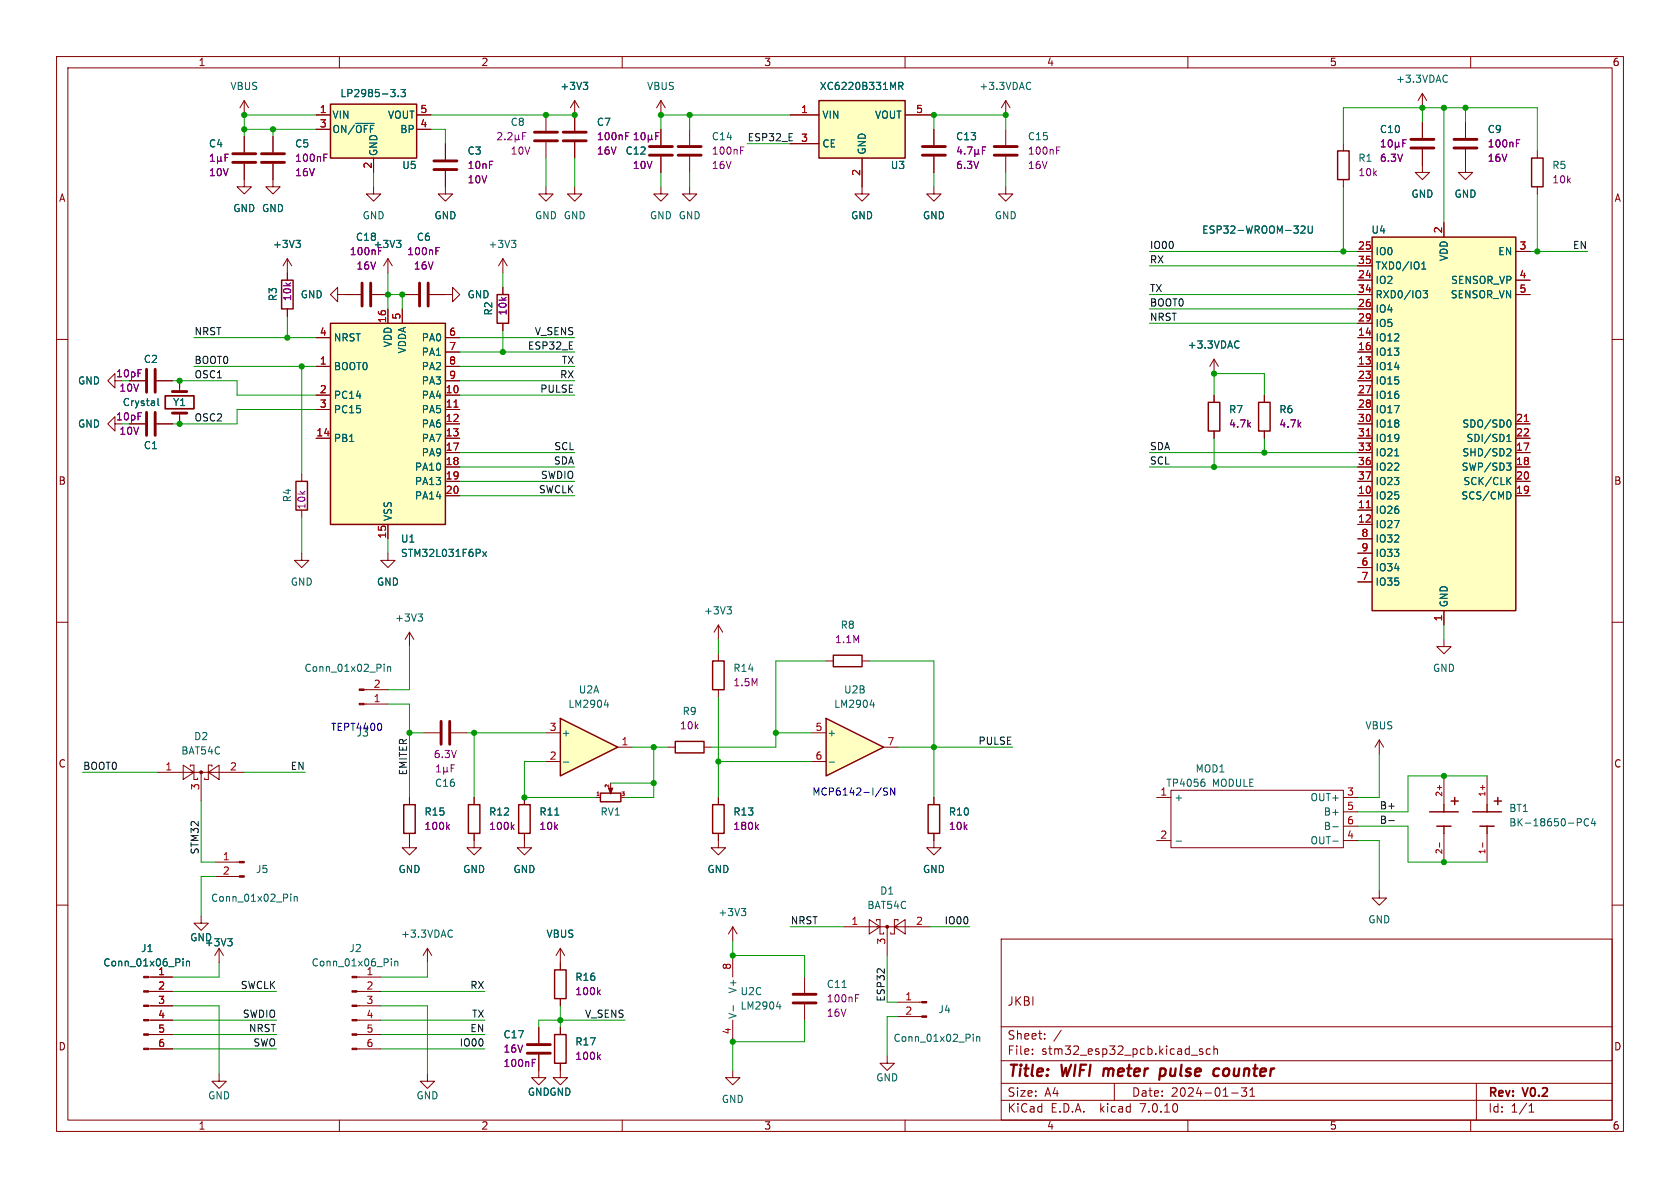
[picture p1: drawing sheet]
<svg xmlns="http://www.w3.org/2000/svg" width="297mm" height="210mm" viewBox="0 0 297 210" stroke-linecap="round" stroke-linejoin="round" font-family="sans-serif">
<g fill="none" stroke="#840000" stroke-width=".18">
<path d="M10 10h277v190h-277zM12 12h273v186h-273zM60 10v2M101.6 17.8v5.3M101.6 17.8l-.8 1.3M101.6 17.8l.8 1.3M110 10v2M116.8 17.8v2.5M116.8 17.8l-.7 1.3M116.8 17.8l.8 1.3M160 10v2M210 10v2"/>
<path d="M251.5 16.5v2.6M251.5 16.5l-.8 1.3M251.5 16.5l.7 1.3M260 10v2M43.2 24.1v2.8M43.2 29v2.8M78.7 30.2v4.1h-1.2l1.2 1.3 1.3-1.3h-1.3M78.7 25.4v2.8M96.5 33v1.3h-1.3l1.3 1.3 1.3-1.3h-1.3M96.5 20.3v2.8M96.5 25.1v2.8M101.6 33v1.3h-1.3l1.3 1.3 1.3-1.3h-1.3"/>
<path d="M101.6 25.1v2.8M116.8 33v1.3h1.3l-1.3 1.3-1.2-1.3h1.2M116.8 22.9v2.8M116.8 27.7v2.8M121.9 33v1.3h1.3l-1.3 1.3-1.3-1.3h1.3M121.9 22.9v2.8M121.9 27.7v2.8M237.5 25.4v1.3M237.5 31.8v1.2M251.5 26.4v4.1h-1.3l1.3 1.3 1.2-1.3h-1.2M251.5 21.6v2.8M255.3 39.4v2.5"/>
<path d="M259.1 26.4v4.1h-1.3l1.3 1.3 1.2-1.3h-1.2M259.1 21.6v2.8M271.8 26.7v1.2M271.8 33v1.3M10 60h2M55.9 59.7h2.5M68.6 54.6v2.6M71.1 54.6v2.6M71.1 52.1h2.8M75.9 52.1h4.1v-1.3l1.3 1.3-1.3 1.2v-1.2M78.7 59.7h2.6M88.9 45.7l-.8 1.3"/>
<path d="M88.9 45.7v2.6M88.9 50.8v1.3M88.9 57.2v1.2M88.9 45.7l.8 1.3M240 59.7h2.6M240 52.1h2.6M240 49.5h2.6M240 44.5h2.6M240 54.6h2.6M240 57.2h2.6M240 47h2.6M268 52.1h2.5"/>
<path d="M268 49.5h2.5M268 44.5h2.5M285 60h2M31.7 67.3v1.9M31.7 73v1.9M55.9 64.8h2.5M55.9 69.9h2.5M55.9 72.4h2.5M55.9 77.5h2.5M78.7 64.8h2.6M78.7 69.9h2.6M78.7 72.4h2.6"/>
<path d="M78.7 74.9h2.6M78.7 77.5h2.6M78.7 62.2h2.6M78.7 67.3h2.6M214.6 69.9v1.2M214.6 76.2v1.3M223.5 69.9v1.2M223.5 76.2v1.3M240 64.8h2.6M240 69.9h2.6M240 72.4h2.6M240 74.9h2.6"/>
<path d="M240 77.5h2.6M240 62.2h2.6M240 67.3h2.6M268 74.9h2.5M268 77.5h2.5M68.6 97.8v1.3h1.2l-1.2 1.2-1.3-1.2h1.3M68.6 92.7v2.6M78.7 80h2.6M78.7 82.6h2.6M78.7 85.1h2.6M78.7 87.6h2.6M240 80h2.6"/>
<path d="M240 82.6h2.6M240 85.1h2.6M240 87.6h2.6M240 90.2h2.6M240 92.7h2.6M240 95.3h2.6M240 97.8h2.6M268 80h2.5M268 82.6h2.5M268 85.1h2.5M268 87.6h2.5M10 110h2"/>
<path d="M72.4 111.8v2.5M72.4 111.8l-.8 1.2M72.4 111.8l.8 1.2M127 110.5v2.5M127 115.6v1.2M127 110.5l-.8 1.3M127 110.5l.8 1.3M240 100.3h2.6M240 102.9h2.6M255.3 113v1.3h-1.3l1.3 1.3 1.2-1.3h-1.2M255.3 108v2.5M285 110h2"/>
<path d="M74.9 129.5h2.8M79.8 129.5h2.7M118.1 132.1h1.3M124.5 132.1h1.2M127 121.9v1.3M243.8 130.8l-.7 1.3M243.8 130.8v2.6M243.8 130.8l.8 1.3M10 160h2M72.4 147.3v2.6h1.3l-1.3 1.2-1.3-1.2h1.3M72.4 141v1.2M83.8 147.3v2.6h1.3l-1.3 1.2-1.3-1.2h1.3"/>
<path d="M83.8 141v1.2M92.7 147.3v2.6h1.3l-1.3 1.2-1.3-1.2h1.3M92.7 141v1.2M127 148.6v1.3h1.3l-1.3 1.2-1.3-1.2h1.3M165.1 147.3v2.6h1.3l-1.3 1.2-1.3-1.2h1.3M165.1 141v1.2M243.8 157.5v1.3h1.3l-1.3 1.2-1.2-1.2h1.2M285 160h2M63.1 177.8h4.2M63.1 175.3h4.2M63.1 172.7h4.2M99.1 167.6l-.8 1.3"/>
<path d="M99.1 167.6v2.6M99.1 167.6l.7 1.3M142.2 172.7v2.8M142.2 177.5v2.8M149.2 163.8h15.3M153.7 162.6l1.9 1.2-1.9 1.3zM154.9 162.8v-.2h.7v2.5h.6v-.3M156.8 163.8v5.1M158.1 163.8l1.9-1.2v2.5zM158.7 179.7h4.3M158.7 177.2h4.3M158.7 162.8v-.2h-.6v2.5h-.6v-.3"/>
<path d="M177 166h108v32h-108zM60 198v2M63.1 185.4h4.2M63.1 182.9h4.2M63.1 180.3h4.2M110 198v2M156.8 186.7v1.3h-1.2l1.2 1.2 1.3-1.2h-1.3M160 198v2M177 194.5h108M177 191.5h108M177 187.5h108M177 181.5h108"/>
<path d="M182.5 186.3v.1M182.5 185.5v.1M184.7 183.6v.1M184.7 182.8v.1M187.6 182.1l-1.3 2M197 191.5v3M210 198v2M210.6 186.5h1.1M212.6 185.5l-.4-.1-.2 .2 .1 .2 .5 .2v.3h-.6M214 185.5l-.5-.1-.3 .3v.4l.2 .2h.6M214.6 185.5l.2-.1 .4 .1v.9M214.6 184.9v1.5"/>
<path d="M217.7 193.2h1.2M219.5 192.3h.9l-.5 .6 .4 .1v.7l-.2 .1h-.4l-.2-.1M221 193.8h.8M221 192.7l.4-.4v1.5M260 198v2M261 191.5v6.5M270.3 196.6h.9M270.3 195.5l.4-.4v1.5"/>
</g>
<path d="M195.2 188.9l-.2 1.3M205 190.1l.2 .1 .6-.1M205.2 189l.2-.1 .5 .1M205.2 188.9l-.3 2M215 188.9l.6 .1M215.4 190.1l-.6 .1M216.3 189.3v.7" fill="none" stroke="#840000" stroke-width=".4"/>
<g fill="none" stroke="#840000" stroke-width=".51">
<path d="M41.1 28.7h4.1M41.1 27.2h4.1M76.7 30h4.1M76.7 28.4h4.1M94.5 24.9h4.1M94.5 23.4h4.1M99.6 24.9h4M99.6 23.4h4M114.8 27.4h4.1M114.8 25.9h4.1M119.9 27.4h4.1M119.9 25.9h4.1"/>
<path d="M249.4 26.2h4.1M249.4 24.6h4.1M257 26.2h4.1M257 24.6h4.1M74.2 50v4.1M75.7 50v4.1M30.5 73h2.5M30.5 69.2h2.5M78 127.5v4.1M79.5 127.5v4.1M140.2 177.3h4.1M140.2 175.8h4.1"/>
</g>
<g fill="none" stroke="#840084" stroke-width=".18">
<path d="M37.2 28.5h.7M37.2 27.6l.3-.4v1.3M38.5 28.3l.1 .2h.3l.2-.2M38.5 27.7v1.2M39.1 28.3l.1 .2M39.1 27.7v.6M39.8 27.9h.4M40.4 27.2h-.6v1.3M88 23.6l.5-.2 .2 .4-.8 .9h.8M89.3 24.6v.1M89.8 23.6l.5-.2 .2 .4-.8 .9h.8M91.1 24.5l.1 .2h.3l.2-.2"/>
<path d="M91.1 23.9v1.2M91.7 24.5l.2 .2M91.7 23.9v.6M92.4 24h.4M93 23.4h-.6v1.3M110.6 23.4h.6M110.6 24h.4M112.1 24.7h.7M112.1 23.8l.4-.4v1.3M113.4 23.6l.2-.2a.68 .68 0 0 1 .5 .7 .68 .68 0 0 1-.5 .6l-.2-.1-.1-.4zM114.6 24.5l.2 .2h.2l.2-.2M114.6 23.9v1.2"/>
<path d="M115.2 24.5l.2 .2M115.2 23.9v.6M115.9 24h.4M116.5 23.4h-.6v1.3M130.9 26h.6M130.9 26.6h.4M244.2 26h.7M244.2 25.1l.4-.4v1.3M245.5 24.8l.2-.1a.68 .68 0 0 1 .4 .6 .68 .68 0 0 1-.4 .7l-.2-.1-.1-.4zM246.7 25.8l.2 .2h.2l.2-.2M246.7 25.1v1.3M247.3 25.8l.2 .2"/>
<path d="M247.3 25.1v.7M248 25.3h.4M248.6 24.7h-.6v1.3M268.1 25.3h.4M268.1 24.7h.6M77.1 44.4h.4M77.1 43.8h.6M77.2 136.5h.7M77.2 135.6l.3-.4v1.3M78.4 136.3l.2 .2h.3l.1-.2M78.4 135.6v1.3M79 136.3l.2 .2"/>
<path d="M79 135.6v.7M79.8 135.8h.4M80.4 135.2h-.6v1.3M79.1 146.1l.4 .5M79.5 145.8l-.5 .5M90.5 146.1l.4 .5M90.9 145.8l-.5 .5M151.2 176.4h.5M151.2 175.8h.6"/>
</g>
<g fill="#ffffc2" stroke="#ffffc2" stroke-width=".18">
<path d="M58.4 57.2h20.3v35.5h-20.3z"/>
<path d="M242.6 41.9h25.4v66.1h-25.4z"/>
</g>
<g fill="none" stroke="#840000" stroke-width=".25">
<path d="M236.5 26.7h2v5.1h-2zM270.8 27.9h2v5.1h-2zM58.4 57.2h20.3v35.5h-20.3zM87.9 52.1h2v5.1h-2zM242.6 41.9h25.4v66.1h-25.4zM213.6 71.1h2v5.1h-2zM222.5 71.1h2v5.1h-2zM126 116.8h2v5.1h-2zM119.4 131.1h5.1v2h-5.1zM71.4 142.2h2v5.1h-2zM82.8 142.2h2v5.1h-2zM91.7 142.2h2v5.1h-2z"/>
<path d="M164.1 142.2h2v5.1h-2z"/>
</g>
<path d="M80.3 72h.7M241.5 77.1h.8M269.5 74.5h.7M241.5 89.8h.8" fill="none" stroke="#a90000" stroke-width=".18"/>
<g fill="none" stroke="#006464" stroke-width=".18">
<path d="M103.1 14.5h.8l-.4 .5M103.7 15l.2 .3v.3l-.2 .2M255.6 13.3l.3 .1M255.9 14.4l-.3 .1M231.3 39.9v1.1l.2 .2h.4l.1-.2v-1.1M90.4 42.5h.8l-.4 .5M91 43l.2 .2v.3l-.2 .3M230 40.1l.5-.2 .2 .4-.8 .9h.8M251.3 47.6h.8M251.3 46.7l.4-.4v1.3M251.6 51.4h.8l-.5 .5 .4 .1v.5l-.2 .1h-.5M27.9 70.4v1.1l.2 .2"/>
<path d="M266.4 78h.7M266.4 77.1l.4-.3v1.2M266.6 79.3l.4 .1 .1 .3-.8 .9h.8M266.7 74.2a.68 .68 0 0 1 .4 .7 .68 .68 0 0 1-.4 .6M85.3 97.5l.7 .9M86 97.5l-.7 .9M246.6 80.6h.7M266.3 81.9h.8l-.4 .4 .4 .2v.4l-.2 .2h-.4M266.6 84.9l.5 .8M266.9 87l.2 .5-.2 .6M267.1 84.4l-.7 .7M73.9 108.5h.8l-.4 .5"/>
<path d="M74.4 109l.3 .3v.3l-.3 .2M128.5 107.3h.8l-.4 .4M129.1 107.7l.2 .3v.3l-.2 .2M98.1 144.1h.7M69.2 169.5v.1M69.2 169.9v.9M69.8 169.9v.9M69.8 170l.2-.1 .3 .1v.8M148.9 174.6h.7M172.1 182.8v.1M172.1 183.2v.9M172.7 183.2v.9"/>
<path d="M172.7 183.4l.1-.2 .3 .1 .1 .8"/>
</g>
<g fill="#840000" stroke="#840000" stroke-width=".18">
<path d="M62.2 185.3h.9v.2h-.9z"/>
<path d="M62.2 182.8h.9v.2h-.9z"/>
<path d="M62.2 180.2h.9v.3h-.9z"/>
<path d="M62.2 177.7h.9v.2h-.9z"/>
<path d="M62.2 175.1h.9v.3h-.9z"/>
<path d="M62.2 172.6h.9v.2h-.9z"/>
<path d="M163 179.6h.8v.2h-.8z"/>
<path d="M163 177h.8v.3h-.8z"/>
<circle cx="156.8" cy="163.8" r=".25"/>
</g>
<path d="M29.2 70h5.1v2.3h-5.1z" fill="none" stroke="#840000" stroke-width=".3"/>
<path d="M146 127l10.2 5.1-10.2 5.1z" fill="#ffffc2"/>
<path d="M147.3 115.8h5.1v2.1h-5.1zM146 127l10.2 5.1-10.2 5.1zM126 142.2h2v5.1h-2z" fill="none" stroke="#840000" stroke-width=".25"/>
<path d="M146 116.8h1.3M152.4 116.8h1.3M143.5 129.5h2.5M143.5 134.6h2.5M156.2 132.1h2.5M127 141v1.2M127 147.3v1.3" fill="none" stroke="#840000" stroke-width=".18"/>
<path d="M146.6 134.7h.9M153.8 124.6h.8M154.4 124.2v.8" fill="none" stroke="#006464" stroke-width=".18"/>
<path d="M133.7 146.1l.4 .5M134.1 145.8l-.5 .5" fill="none" stroke="#840084" stroke-width=".18"/>
<path d="M99.1 127l10.1 5.1-10.1 5.1z" fill="#ffffc2"/>
<g fill="none" stroke="#840000" stroke-width=".25">
<path d="M58.4 18.4h15.3v9.5h-15.3zM144.8 17.8h15.2v10.1h-15.2zM49.8 49.5h2v5.1h-2zM52.3 85.1h2.1v5.1h-2.1zM99.1 127l10.1 5.1-10.1 5.1zM106.1 140.2h3.7v1.5h-3.7zM252.7 143.5h5.1M254 146.1h2.5M255.3 142.2v1.3M255.3 146.1v1.2M256.5 141.6h1.3M257.2 141v1.2"/>
<path d="M260.3 143.5h5.1M261.6 146.1h2.6M262.9 142.2v1.3M262.9 146.1v1.2M264.2 141.6h1.2M264.8 141v1.2M98 171.5h2.1v5h-2.1zM98 182.9h2.1v5.1h-2.1z"/>
</g>
<g fill="none" stroke="#840000" stroke-width=".18">
<path d="M43.2 17.8l-.8 1.3M43.2 17.8v2.5M43.2 17.8l.7 1.3M177.8 17.8l-.8 1.3M177.8 17.8v2.5M177.8 17.8l.8 1.3M43.2 29v4h-1.3l1.3 1.3 1.2-1.3h-1.2M43.2 24.1v2.8M48.3 29v4h-1.3l1.3 1.3 1.2-1.3h-1.2M48.3 24.1v2.8M55.9 20.3h2.5M55.9 22.9h2.5"/>
<path d="M66 33v1.3h-1.2l1.2 1.3 1.3-1.3h-1.3M66 27.9v2.6M73.7 20.3h2.5M73.7 22.9h2.5M78.7 25.4v2.8M78.7 30.2v2.8M101.6 20.3v2.8M101.6 25.1v2.8M116.8 22.9v2.8M116.8 27.7v2.8M139.7 20.3h5.1M139.7 25.4h5.1"/>
<path d="M152.4 27.9v6.4h1.3l-1.3 1.3-1.3-1.3h1.3M160 20.3h5.1M165.1 33v1.3h1.3l-1.3 1.3-1.3-1.3h1.3M165.1 22.9v2.8M165.1 27.7v2.8M177.8 33v1.3h1.3l-1.3 1.3-1.3-1.3h1.3M177.8 22.9v2.8M177.8 27.7v2.8M251.5 21.6v2.8M251.5 26.4v2.8M255.3 39.4v2.5M259.1 21.6v2.8"/>
<path d="M259.1 26.4v2.8M50.8 45.7v3.8M50.8 54.6v1.3M50.8 45.7l-.8 1.3M50.8 45.7l.8 1.3M55.9 59.7h2.5M59.7 52.1v-1.3l-1.3 1.3 1.3 1.2v-1.2h4.1M65.8 52.1h2.8M68.6 45.7l-.8 1.3M68.6 45.7v2.6M68.6 54.6v2.6M68.6 45.7l.7 1.3"/>
<path d="M71.1 52.1h2.8M71.1 54.6v2.6M75.9 52.1h2.8M78.7 59.7h2.6M88.9 50.8v1.3M88.9 57.2v1.2M240 52.1h2.6M240 59.7h2.6M240 49.5h2.6M240 44.5h2.6M240 54.6h2.6M240 57.2h2.6"/>
<path d="M240 47h2.6M268 52.1h2.5M268 49.5h2.5M268 44.5h2.5M20.3 67.3v-1.3l-1.3 1.3 1.3 1.3v-1.3h1.3M20.3 74.9v-1.2l-1.3 1.2 1.3 1.3v-1.3h1.3M22.9 67.3h2.8M22.9 74.9h2.8M27.7 67.3h2.8M27.7 74.9h2.8M31.7 67.3v1.3M31.7 73.7v1.2"/>
<path d="M55.9 64.8h2.5M55.9 77.5h2.5M55.9 69.9h2.5M55.9 72.4h2.5M78.7 67.3h2.6M78.7 74.9h2.6M78.7 64.8h2.6M78.7 62.2h2.6M78.7 77.5h2.6M78.7 69.9h2.6M78.7 72.4h2.6M214.6 63.5l-.7 1.3"/>
<path d="M214.6 63.5v2.5M214.6 69.9v1.2M214.6 76.2v1.3M214.6 63.5l.8 1.3M223.5 69.9v1.2M223.5 76.2v1.3M240 67.3h2.6M240 74.9h2.6M240 64.8h2.6M240 62.2h2.6M240 77.5h2.6M240 69.9h2.6"/>
<path d="M240 72.4h2.6M268 74.9h2.5M268 77.5h2.5M53.3 97.8v1.3h1.3l-1.3 1.2-1.2-1.2h1.2M53.3 83.8v1.3M53.3 90.2v1.2M68.6 92.7v2.6M78.7 87.6h2.6M78.7 80h2.6M78.7 82.6h2.6M78.7 85.1h2.6M240 87.6h2.6"/>
<path d="M240 90.2h2.6M240 92.7h2.6M240 80h2.6M240 82.6h2.6M240 85.1h2.6M240 95.3h2.6M240 97.8h2.6M268 87.6h2.5M268 80h2.5M268 82.6h2.5M268 85.1h2.5M240 100.3h2.6"/>
<path d="M240 102.9h2.6M255.3 108v2.5M27.9 136.5h15.3M32.4 135.3l1.9 1.2-1.9 1.3zM33.7 135.5v-.2h.6v2.5h.6v-.3M35.6 136.5v5.1M36.8 136.5l1.9-1.2v2.5zM37.5 135.5v-.2h-.7v2.5h-.6v-.3M64.4 121.9h4.2M64.4 124.5h4.2M96.5 134.6h2.6M96.5 129.5h2.6"/>
<path d="M107.9 138.4v1M109.2 132.1h2.6M207 139.7h30.5v10.2h-30.5zM255.3 137.2v5M262.9 137.2v5M38.1 154.9h4.2M38.1 152.4h4.2M72.4 141v1.2M72.4 147.3v1.3M83.8 141v1.2M83.8 147.3v1.3M92.7 141v1.2"/>
<path d="M92.7 147.3v1.3M105.4 141h.6M127 141v1.2M127 147.3v1.3M165.1 141v1.2M165.1 147.3v1.3M204.5 141h2.5M204.5 148.6h2.5M237.5 141h2.5M237.5 148.6h2.5M237.5 143.5h2.5M237.5 146.1h2.5"/>
<path d="M255.3 147.3v5.1M262.9 147.3v5.1M26.3 177.8h4.2M26.3 175.3h4.2M26.3 172.7h4.2M35.6 161.9v1.3h-1.3l1.3 1.3 1.2-1.3h-1.2M38.7 167.6l.8 1.3M38.7 167.6v2.6M38.7 167.6l-.7 1.3M75.6 167.6l-.8 1.3M75.6 167.6v2.6M75.6 167.6l.7 1.3"/>
<path d="M99.1 170.2v1.3M99.1 176.5v1.3M129.5 163.8v2.6M129.5 168.9v3.8M129.5 163.8l-.7 1.3M129.5 163.8l.8 1.3M26.3 185.4h4.2M26.3 182.9h4.2M26.3 180.3h4.2M38.7 189.9v1.2h-1.2l1.2 1.3 1.3-1.3h-1.3M75.6 189.9v1.2h-1.3l1.3 1.3 1.2-1.3h-1.2M95.2 186.4v4.1h-1.2l1.2 1.3 1.3-1.3h-1.3"/>
<path d="M95.2 181.6v2.8M99.1 188v2.5h-1.3l1.3 1.3 1.2-1.3h-1.2M99.1 181.6v1.3M129.5 189.2v1.3h1.3l-1.3 1.3-1.2-1.3h1.2M129.5 180.3v3.9"/>
</g>
<g fill="none" stroke="#006464" stroke-width=".18">
<path d="M69.1 15.8h.7l-.4 .5M69.7 16.4l.1 .1-.1 .5M70.4 17v.1M70.9 15.8h.8l-.5 .5 .4 .1v.6l-.2 .1-.5-.1M103.1 14.5h.8l-.4 .5M103.7 15l.2 .3v.3l-.2 .2M158.9 15.2h.6l.1-.2v-.3l-.7-.2v1.3M159.2 15.2l.4 .6M182 14.5l.2 .2M182.2 15.7l-.2 .1M62.9 21.8h3.2M231.3 39.9v1.1l.2 .2h.4l.1-.2v-1.1"/>
<path d="M52.3 42.5h.8l-.4 .5M52.9 43l.2 .2v.3l-.2 .3M70.1 42.5h.8l-.4 .5M70.6 43l.3 .2v.3l-.3 .3M230 40.1l.5-.2 .2 .4-.8 .9h.8M251.3 47.6h.8M251.3 46.7l.4-.4v1.3M251.6 51.4h.8l-.5 .5 .4 .1v.5l-.2 .1h-.5M27.9 70.4v1.1l.2 .2M218.8 60.3l.2 .1M219 61.4l-.2 .1M266.4 78h.7"/>
<path d="M266.4 77.1l.4-.3v1.2M266.6 79.3l.4 .1 .1 .3-.8 .9h.8M266.7 74.2a.68 .68 0 0 1 .4 .7 .68 .68 0 0 1-.4 .6M85.3 97.5l.7 .9M86 97.5l-.7 .9M246.6 80.6h.7M266.3 81.9h.8l-.4 .4 .4 .2v.4l-.2 .2h-.4M266.6 84.9l.5 .8M266.9 87l.2 .5-.2 .6M267.1 84.4l-.7 .7M67.9 117.4v.1M67.9 117.8v.9"/>
<path d="M68.5 117.8v.9M68.5 118l.2-.2 .3 .1 .1 .8M99.6 134.7h1M106.8 124.6h.8M107.4 124.2v.8M212.7 137.7h.2M212.8 138.2l.2 .3v.3l-.2 .2M51.4 158.1v.1M51.4 158.5v.8M52 158.5v.8M52 158.6l.2-.1h.3l.1 .8M98.1 144.1h.7"/>
<path d="M207.9 148.7h1M235.6 148.7h1M235.6 146.1h1M278.8 144.7h.5l.3 .3-.1 .3-.7 .1M280.8 144.8a.6 .6 0 0 0-.8 .5 .6 .6 0 0 0 .6 .7l.2-.1M281.6 144.7l-.3 .9h.8M281.9 145.1v.9M32.4 169.5v.1M32.4 169.9v.9M33 169.9v.9M33 170l.1-.1 .3 .1 .1 .8M40.2 165.9h.8l-.4 .5"/>
<path d="M40.8 166.4l.2 .3v.3l-.2 .2M79.7 164.4l.3 .1M80 165.6l-.3 .1M129.6 177.8v.9M131.1 160.6h.7l-.4 .5M131.6 161.1l.2 .2v.3l-.2 .3M137.3 178h.8M137.9 177.5v.9"/>
</g>
<g fill="#840000" stroke="#840000" stroke-width=".18">
<path d="M107.6 139.3h.7l-.4 1v-.2v.2z"/>
<path d="M63.5 121.8h.9v.2h-.9z"/>
<path d="M63.5 124.3h.9v.3h-.9z"/>
<path d="M42.3 154.8h.9v.3h-.9z"/>
<path d="M42.3 152.3h.9v.2h-.9z"/>
<path d="M25.4 185.3h.9v.2h-.9z"/>
<path d="M25.4 182.8h.9v.2h-.9z"/>
<path d="M25.4 180.2h.9v.3h-.9z"/>
<path d="M25.4 177.7h.9v.2h-.9z"/>
<path d="M25.4 175.1h.9v.3h-.9z"/>
<path d="M25.4 172.6h.9v.2h-.9z"/>
<circle cx="35.6" cy="136.5" r=".25"/>
</g>
<g fill="#ffffc2" stroke="#ffffc2" stroke-width=".18">
<path d="M144.8 17.8h15.2v10.1h-15.2z"/>
<path d="M58.4 18.4h15.3v9.5h-15.3z"/>
</g>
<g fill="none" stroke="#840000" stroke-width=".51">
<path d="M46.2 28.7h4.1M46.2 27.2h4.1M163.1 27.4h4M163.1 25.9h4M175.8 27.4h4M175.8 25.9h4M64 50v4.1M65.5 50v4.1M25.9 65.3v4M25.9 72.9v4.1M27.4 65.3v4M27.4 72.9v4.1"/>
<path d="M93.2 186.2h4.1M93.2 184.7h4.1"/>
</g>
<g fill="none" stroke="#840084" stroke-width=".18">
<path d="M37.2 28.5h.7M37.2 27.6l.3-.4v1.3M38.5 28.3l.1 .2h.3l.2-.2M38.5 27.7v1.2M39.1 28.3l.1 .2M39.1 27.7v.6M39.8 27.9h.4M40.4 27.2h-.6v1.3M57.3 27.2h.6M57.3 27.9h.4M110.6 24h.4M110.6 23.4h.6"/>
<path d="M112.1 24.7h.7M112.1 23.8l.4-.4v1.3M113.4 23.6l.2-.2a.68 .68 0 0 1 .5 .7 .68 .68 0 0 1-.5 .6l-.2-.1-.1-.4zM114.6 24.5l.2 .2h.2l.2-.2M114.6 23.9v1.2M115.2 24.5l.2 .2M115.2 23.9v.6M115.9 24h.4M116.5 23.4h-.6v1.3M169.6 25.9l-.3 .9h.7M169.9 26.4v.8M170.5 27.1v.1"/>
<path d="M171 26h.9l-.6 1.2M172.3 26.4v1.3M172.3 27.1l.2 .1h.3l.2-.1M173 27.1l.1 .1M173 26.4v.7M173.7 26.6h.4M174.3 26h-.6v1.2M186.8 26h.6M186.8 26.6h.4M244.2 26h.7M244.2 25.1l.4-.4v1.3M245.5 24.8l.2-.1a.68 .68 0 0 1 .4 .6 .68 .68 0 0 1-.4 .7l-.2-.1-.1-.4z"/>
<path d="M246.7 25.8l.2 .2h.2l.2-.2M246.7 25.1v1.3M247.3 25.8l.2 .2M247.3 25.1v.7M248 25.3h.4M248.6 24.7h-.6v1.3M268.1 25.3h.4M268.1 24.7h.6M77.1 44.4h.4M77.1 43.8h.6M79.1 146.1l.4 .5M79.5 145.8l-.5 .5"/>
<path d="M90.5 146.1l.4 .5M90.9 145.8l-.5 .5M133.7 146.1l.4 .5M134.1 145.8l-.5 .5M105.8 175.4l.3 .4M106.1 175l-.5 .5M94.1 187.9h.4M94.1 187.3h.6M105.8 186.8l.3 .5M106.1 186.4l-.5 .5"/>
</g>
<path d="M80.3 72h.7M241.5 77.1h.8M269.5 74.5h.7M241.5 89.8h.8M254.5 138.8v.8M262.1 138.8v.8M254.5 149v.8M262.1 149v.8" fill="none" stroke="#a90000" stroke-width=".18"/>
<path d="M245.5 145.1h1" fill="none" stroke="#0f0f0f" stroke-width=".18"/>
<path d="M67.4 128.1v.8M156.9 139.3h-.5l-.2 .1v.4l.6 .2 .1 .3-.2 .3-.5-.1M158.2 139.3v1.3l-.7-1.3v1.3" fill="none" stroke="#0000c2" stroke-width=".18"/>
<g fill="none" stroke="#009600" stroke-width=".18">
<path d="M251.5 19.1v2.5M255.3 19.1v20.3M259.1 19.1v2.5M43.2 22.9h12.7M48.3 22.9v1.2M55.9 20.3h-12.7v3.8M66 30.5v2.5M76.2 20.3h25.4M76.2 22.9h2.5v2.5M96.5 27.9v5.1M101.6 27.9v5.1M116.8 30.5v2.5"/>
<path d="M121.9 20.3v2.6M121.9 30.5v2.5M132.1 25.4h7.6M139.7 20.3h-22.9v2.6M165.1 22.9v-2.6h12.7v2.6M165.1 30.5v2.5M177.8 30.5v2.5M237.5 25.4v-6.3h34.3v7.6M237.5 33v11.5M271.8 34.3v10.2M34.3 59.7h21.6M50.8 55.9v3.8"/>
<path d="M68.6 52.1h2.5v2.5M68.6 48.3v6.3M81.3 59.7h20.3M88.9 48.3v2.5M88.9 58.4v3.8M203.2 44.5h36.8M203.2 54.6h36.8M203.2 52.1h36.8M203.2 57.2h36.8M203.2 47h36.8M270.5 44.5h10.2M30.5 67.3h11.4v2.6h14"/>
<path d="M34.3 64.8h21.6M53.3 64.8v19M55.9 72.4h-14v2.5h-11.4M81.3 67.3h20.3M81.3 64.8h20.3M81.3 69.9h20.3M81.3 62.2h20.3M214.6 69.9v-3.9h8.9v3.9M214.6 77.5v5.1M223.5 77.5v2.5M53.3 91.4v6.4M68.6 95.3v2.5"/>
<path d="M81.3 80h20.3M81.3 82.6h20.3M81.3 85.1h20.3M81.3 87.6h20.3M203.2 80h36.8M203.2 82.6h36.8M72.4 114.3v7.6h-3.8M127 113v2.6M146 116.8h-8.8v15.3h-11.5M153.7 116.8h11.4v24.2M255.3 110.5v2.5M14.6 136.5h13.3"/>
<path d="M43.2 136.5h10.8M68.6 124.5h3.8v16.5M72.4 129.5h2.5M82.5 129.5h14M83.8 129.5v11.5M96.5 134.6h-3.8v6.4h12.7M107.9 138.4h7.7M111.8 132.1h6.3M115.6 132.1v8.9h-5.1M127 123.2v17.8M127 134.6h16.5M137.2 129.5h6.3"/>
<path d="M158.7 132.1h20.4M243.8 133.4v7.6h-3.8M262.9 137.2h-14v6.3h-8.9M35.6 141.6v10.8h2.5M38.1 154.9h-2.5v7M240 146.1h8.9v6.3h14M240 148.6h3.8v8.9M30.5 175.3h18.4M30.5 177.8h8.2v12.1M38.7 170.2v2.5h-8.2M67.3 175.3h18.4M67.3 177.8h8.3v12.1"/>
<path d="M75.6 170.2v2.5h-8.3M99.1 177.8v3.8M129.5 166.4v2.5h12.7v3.8M139.7 163.8h9.5M156.8 168.9v8.3h1.9M158.7 179.7h-1.9v7M164.5 163.8h6.9M30.5 180.3h18.4M30.5 185.4h18.4M30.5 182.9h18.4M67.3 180.3h18.4M67.3 185.4h18.4"/>
<path d="M67.3 182.9h18.4M110.5 180.3h-15.3v1.3M142.2 180.3v3.9h-12.7v5"/>
</g>
<g fill="#009600" stroke="#009600" stroke-width=".18">
<circle cx="251.5" cy="19.1" r=".46"/>
<circle cx="214.6" cy="66" r=".46"/>
<circle cx="259.1" cy="19.1" r=".46"/>
<circle cx="255.3" cy="19.1" r=".46"/>
<circle cx="271.8" cy="44.5" r=".46"/>
<circle cx="129.5" cy="184.2" r=".46"/>
<circle cx="129.5" cy="168.9" r=".46"/>
<circle cx="127" cy="134.6" r=".46"/>
<circle cx="137.2" cy="129.5" r=".46"/>
<circle cx="214.6" cy="82.6" r=".46"/>
<circle cx="223.5" cy="80" r=".46"/>
<circle cx="165.1" cy="20.3" r=".46"/>
<circle cx="237.5" cy="44.5" r=".46"/>
<circle cx="177.8" cy="20.3" r=".46"/>
<circle cx="165.1" cy="132.1" r=".46"/>
<circle cx="255.3" cy="152.4" r=".46"/>
<circle cx="255.3" cy="137.2" r=".46"/>
<circle cx="121.9" cy="20.3" r=".46"/>
<circle cx="101.6" cy="20.3" r=".46"/>
<circle cx="96.5" cy="20.3" r=".46"/>
<circle cx="116.8" cy="20.3" r=".46"/>
<circle cx="72.4" cy="129.5" r=".46"/>
<circle cx="31.7" cy="74.9" r=".46"/>
<circle cx="31.7" cy="67.3" r=".46"/>
<circle cx="53.3" cy="64.8" r=".46"/>
<circle cx="115.6" cy="138.4" r=".46"/>
<circle cx="92.7" cy="141" r=".46"/>
<circle cx="115.6" cy="132.1" r=".46"/>
<circle cx="83.8" cy="129.5" r=".46"/>
<circle cx="88.9" cy="62.2" r=".46"/>
<circle cx="71.1" cy="52.1" r=".46"/>
<circle cx="43.2" cy="20.3" r=".46"/>
<circle cx="43.2" cy="22.9" r=".46"/>
<circle cx="68.6" cy="52.1" r=".46"/>
<circle cx="48.3" cy="22.9" r=".46"/>
<circle cx="50.8" cy="59.7" r=".46"/>
<circle cx="99.1" cy="180.3" r=".46"/>
</g>
<g font-size="2.8" fill="#840000">
<text x="178" y="190.9">Title:</text>
<text x="187.7" y="190.9">WIFI</text>
<text x="195.9" y="190.9">meter</text>
<text x="206.7" y="190.9">pulse</text>
<text x="217" y="190.9">counter</text>
</g>
<g font-size="2.1" fill="#840000">
<text x="178" y="178">JKBI</text>
<text x="178" y="184">Sheet:</text>
<text x="178" y="186.7">File:</text>
<text x="184.1" y="186.7">stm32_esp32_pcb.kicad_sch</text>
<text x="178" y="196.9">KiCad</text>
<text x="178" y="194.1">Size:</text>
<text x="184.7" y="194.1">A4</text>
<text x="185.7" y="196.9">E.D.A.</text>
<text x="194.6" y="196.9">kicad</text>
<text x="200" y="194.1">Date:</text>
<text x="201.8" y="196.9">7.0.10</text>
<text x="207" y="194.1">2024-01-31</text>
<text x="263" y="194.3">Rev:</text>
<text x="263" y="196.9">Id:</text>
<text x="267.1" y="196.9">1/1</text>
<text x="269.4" y="194.3">V0.2</text>
</g>
<g font-size="1.8" fill="#840000">
<text x="35" y="11.9">1</text>
<text x="85" y="11.9">2</text>
<text x="135" y="11.9">3</text>
<text x="185" y="11.9">4</text>
<text x="235" y="11.9">5</text>
<text x="285" y="11.9">6</text>
<text x="10.3" y="35.9">A</text>
<text x="285.3" y="35.9">A</text>
<text x="10.3" y="85.9">B</text>
<text x="285.3" y="85.9">B</text>
<text x="10.3" y="135.9">C</text>
<text x="285.3" y="135.9">C</text>
<text x="10.3" y="185.9">D</text>
<text x="285.3" y="185.9">D</text>
<text x="35" y="199.9">1</text>
<text x="85" y="199.9">2</text>
<text x="135" y="199.9">3</text>
<text x="185" y="199.9">4</text>
<text x="235" y="199.9">5</text>
<text x="285" y="199.9">6</text>
</g>
<g font-size="1.8" fill="#006464">
<text x="40.6" y="16.1">VBUS</text>
<text x="60.1" y="17.4">LP2985-3.3</text>
<text x="99" y="16.1">+3V3</text>
<text x="114.3" y="16.1">VBUS</text>
<text x="144.8" y="16.1">XC6220B331MR</text>
<text x="173" y="16.1">+3.3VDAC</text>
<text x="246.7" y="14.8">+3.3VDAC</text>
<text x="58.7" y="21.2">VIN</text>
<text x="58.7" y="23.7">ON/~{OFF}</text>
<text x="68.5" y="21.2">VOUT</text>
<text x="70.7" y="23.7">BP</text>
<text x="90.2" y="22.5">C8</text>
<text x="105.4" y="22.5">C7</text>
<text x="145.3" y="21.2">VIN</text>
<text x="154.6" y="21.2">VOUT</text>
<text x="243.8" y="23.7">C10</text>
<text x="262.9" y="23.7">C9</text>
<text x="36.8" y="26.3">C4</text>
<text x="52.1" y="26.3">C5</text>
<text x="66.9" y="27.7" transform="rotate(-90 66.9 27.7)">GND</text>
<text x="82.6" y="27.5">C3</text>
<text x="110.5" y="27.5">C12</text>
<text x="125.7" y="25">C14</text>
<text x="145.3" y="26.3">CE</text>
<text x="153.3" y="27.4" transform="rotate(-90 153.3 27.4)">GND</text>
<text x="168.9" y="25">C13</text>
<text x="181.6" y="25">C15</text>
<text x="240" y="28.8">R1</text>
<text x="71" y="30.1">U5</text>
<text x="157.4" y="30.1">U3</text>
<text x="249.4" y="35.2">GND</text>
<text x="257" y="35.2">GND</text>
<text x="274.3" y="30.1">R5</text>
<text x="41.1" y="37.7">GND GND</text>
<text x="64" y="39">GND</text>
<text x="76.7" y="39">GND</text>
<text x="94.5" y="39">GND GND</text>
<text x="114.8" y="39">GND GND</text>
<text x="150.4" y="39">GND</text>
<text x="163.1" y="39">GND</text>
<text x="175.8" y="39">GND</text>
<text x="212.4" y="41.5">ESP32-WROOM-32U</text>
<text x="242.4" y="41.5">U4</text>
<text x="48.2" y="44">+3V3</text>
<text x="62.8" y="42.8">C18</text>
<text x="73.6" y="42.8">C6</text>
<text x="86.3" y="44">+3V3</text>
<text x="243.1" y="45.3">IO0</text>
<text x="243.1" y="47.9">TXD0/IO1</text>
<text x="256.1" y="46.2" transform="rotate(-90 256.1 46.2)">VDD</text>
<text x="264.8" y="45.3">EN</text>
<text x="49.1" y="53.3" transform="rotate(-90 49.1 53.3)">R3</text>
<text x="53.1" y="52.9">GND</text>
<text x="82.6" y="52.9">GND</text>
<text x="243.1" y="50.4">IO2</text>
<text x="243.1" y="52.9">RXD0/IO3</text>
<text x="256.4" y="52.9">SENSOR_VN</text>
<text x="256.4" y="50.4">SENSOR_VP</text>
<text x="87.2" y="55.9" transform="rotate(-90 87.2 55.9)">R2</text>
<text x="243.1" y="55.5">IO4</text>
<text x="243.1" y="58">IO5</text>
<text x="25.3" y="64.4">C2</text>
<text x="58.9" y="65.6">BOOT0</text>
<text x="58.9" y="60.6">NRST</text>
<text x="69.4" y="61.5" transform="rotate(-90 69.4 61.5)">VDD</text>
<text x="72" y="62.6" transform="rotate(-90 72 62.6)">VDDA</text>
<text x="74.5" y="60.6">PA0</text>
<text x="74.5" y="63.1">PA1</text>
<text x="74.5" y="65.6">PA2</text>
<text x="209.9" y="61.8">+3.3VDAC</text>
<text x="243.1" y="65.6">IO14</text>
<text x="243.1" y="60.6">IO12</text>
<text x="243.1" y="63.1">IO13</text>
<text x="13.7" y="68.2">GND</text>
<text x="21.6" y="72">Crystal</text>
<text x="30.5" y="72">Y1</text>
<text x="58.9" y="70.7">PC14</text>
<text x="74.5" y="70.7">PA4</text>
<text x="74.5" y="68.2">PA3</text>
<text x="243.1" y="68.2">IO15</text>
<text x="243.1" y="70.7">IO16</text>
<text x="13.7" y="75.8">GND</text>
<text x="58.9" y="73.3">PC15</text>
<text x="74.5" y="73.3">PA5</text>
<text x="74.5" y="75.8">PA6</text>
<text x="217.2" y="73.3">R7</text>
<text x="226.1" y="73.3">R6</text>
<text x="243.1" y="73.3">IO17</text>
<text x="243.1" y="75.8">IO18</text>
<text x="258.4" y="75.8">SDO/SD0</text>
<text x="25.3" y="79.6">C1</text>
<text x="58.9" y="78.3">PB1</text>
<text x="73.3" y="83.4">PA10</text>
<text x="74.5" y="78.3">PA7</text>
<text x="74.5" y="80.9">PA9</text>
<text x="243.1" y="78.3">IO19</text>
<text x="243.1" y="80.9">IO21</text>
<text x="243.1" y="83.4">IO22</text>
<text x="258.3" y="83.4">SWP/SD3</text>
<text x="258.4" y="80.9">SHD/SD2</text>
<text x="259.2" y="78.3">SDI/SD1</text>
<text x="51.7" y="88.9" transform="rotate(-90 51.7 88.9)">R4</text>
<text x="73.3" y="86">PA13</text>
<text x="73.3" y="88.5">PA14</text>
<text x="243.1" y="88.5">IO25</text>
<text x="243.1" y="86">IO23</text>
<text x="258.2" y="88.5">SCS/CMD</text>
<text x="258.6" y="86">SCK/CLK</text>
<text x="69.4" y="92.2" transform="rotate(-90 69.4 92.2)">VSS</text>
<text x="243.1" y="91">IO26</text>
<text x="243.1" y="93.6">IO27</text>
<text x="70.8" y="96.1">U1</text>
<text x="70.8" y="98.7">STM32L031F6Px</text>
<text x="243.1" y="101.2">IO34</text>
<text x="243.1" y="96.1">IO32</text>
<text x="243.1" y="98.7">IO33</text>
<text x="51.3" y="103.7">GND</text>
<text x="66.5" y="103.7">GND</text>
<text x="243.1" y="103.7">IO35</text>
<text x="256.1" y="107.4" transform="rotate(-90 256.1 107.4)">GND</text>
<text x="69.7" y="110.1">+3V3</text>
<text x="124.4" y="108.8">+3V3</text>
<text x="148.5" y="111.4">R8</text>
<text x="53.7" y="119">Conn_01x02_Pin</text>
<text x="129.5" y="119">R14</text>
<text x="253.2" y="119">GND</text>
<text x="100.4" y="125.3">LM2904</text>
<text x="102.2" y="122.8">U2A</text>
<text x="147.4" y="125.3">LM2904</text>
<text x="149.1" y="122.8">U2B</text>
<text x="34.2" y="131">D2</text>
<text x="99.2" y="130.4">+</text>
<text x="120.6" y="126.6">R9</text>
<text x="146.2" y="130.4">+</text>
<text x="241.3" y="129.1">VBUS</text>
<text x="32" y="133.6">BAT54C</text>
<text x="211.3" y="136.8">MOD1</text>
<text x="76.8" y="139.3">C16</text>
<text x="206.1" y="139.3">TP4056</text>
<text x="207.5" y="141.8">+</text>
<text x="214.3" y="139.3">MODULE</text>
<text x="231.6" y="141.8">OUT+</text>
<text x="266.7" y="143.7">BT1</text>
<text x="74.9" y="144.4">R15</text>
<text x="86.4" y="144.4">R12</text>
<text x="95.3" y="144.4">R11</text>
<text x="106.1" y="144.4">RV1</text>
<text x="129.5" y="144.4">R13</text>
<text x="167.6" y="144.4">R10</text>
<text x="231.6" y="149.5">OUT-</text>
<text x="233.9" y="144.4">B+</text>
<text x="233.9" y="146.9">B-</text>
<text x="266.7" y="146.3">BK-18650-PC4</text>
<text x="45.2" y="154.5">J5</text>
<text x="70.4" y="154.5">GND</text>
<text x="81.8" y="154.5">GND</text>
<text x="90.7" y="154.5">GND</text>
<text x="125" y="154.5">GND</text>
<text x="163.1" y="154.5">GND</text>
<text x="37.2" y="159.6">Conn_01x02_Pin</text>
<text x="153.2" y="160.9">BAT54C</text>
<text x="155.5" y="158.3">D1</text>
<text x="33.5" y="166.6">GND</text>
<text x="36.1" y="167.5">+3V3</text>
<text x="70.8" y="166">+3.3VDAC</text>
<text x="96.5" y="166">VBUS</text>
<text x="126.9" y="162.2">+3V3</text>
<text x="241.8" y="163.4">GND</text>
<text x="18.2" y="171">Conn_01x06_Pin</text>
<text x="24.8" y="168.5">J1</text>
<text x="55" y="171">Conn_01x06_Pin</text>
<text x="61.7" y="168.5">J2</text>
<text x="64.7" y="172.5">1</text>
<text x="101.6" y="173.6">R16</text>
<text x="130.4" y="175.7" transform="rotate(-90 130.4 175.7)">V+</text>
<text x="130.8" y="178.7">LM2904</text>
<text x="130.8" y="176.1">U2C</text>
<text x="146.1" y="174.9">C11</text>
<text x="165.8" y="179.3">J4</text>
<text x="88.9" y="183.7">C17</text>
<text x="101.6" y="185">R17</text>
<text x="130.4" y="180.2" transform="rotate(-90 130.4 180.2)">V-</text>
<text x="157.9" y="184.4">Conn_01x02_Pin</text>
<text x="154.8" y="191.4">GND</text>
<text x="36.7" y="194.5">GND</text>
<text x="73.5" y="194.5">GND</text>
<text x="93.2" y="193.9">GNDGND</text>
<text x="127.5" y="195.2">GND</text>
</g>
<g font-size="1.8" fill="#a90000">
<text x="56.4" y="20.1">1</text>
<text x="56.4" y="22.6">3</text>
<text x="74.2" y="22.6">4</text>
<text x="74.2" y="20.1">5</text>
<text x="141.5" y="20.1">1</text>
<text x="161.9" y="20.1">5</text>
<text x="65.8" y="29.9" transform="rotate(-90 65.8 29.9)">2</text>
<text x="141.5" y="25.1">3</text>
<text x="152.1" y="31.2" transform="rotate(-90 152.1 31.2)">2</text>
<text x="255" y="41.3" transform="rotate(-90 255 41.3)">2</text>
<text x="240" y="44.2">25</text>
<text x="240" y="46.7">35</text>
<text x="268.5" y="44.2">3</text>
<text x="240" y="49.3">24</text>
<text x="240" y="51.8">34</text>
<text x="268.5" y="49.3">4</text>
<text x="268.5" y="51.8">5</text>
<text x="56.4" y="59.4">4</text>
<text x="68.3" y="57.2" transform="rotate(-90 68.3 57.2)">16</text>
<text x="70.9" y="56.6" transform="rotate(-90 70.9 56.6)">5</text>
<text x="79.3" y="59.4">6</text>
<text x="240" y="59.4">14</text>
<text x="240" y="54.4">26</text>
<text x="240" y="56.9">29</text>
<text x="56.4" y="64.5">1</text>
<text x="79.3" y="62">7</text>
<text x="79.3" y="64.5">8</text>
<text x="240" y="64.5">13</text>
<text x="240" y="62">16</text>
<text x="56.4" y="69.6">2</text>
<text x="78.7" y="69.6">10</text>
<text x="79.3" y="67.1">9</text>
<text x="240" y="67.1">23</text>
<text x="240" y="69.6">27</text>
<text x="55.8" y="77.2">14</text>
<text x="56.4" y="72.1">3</text>
<text x="78.7" y="72.1">11</text>
<text x="78.7" y="74.7">12</text>
<text x="78.7" y="77.2">13</text>
<text x="240" y="72.1">28</text>
<text x="240" y="74.7">30</text>
<text x="240" y="77.2">31</text>
<text x="267.9" y="74.7">21</text>
<text x="267.9" y="77.2">22</text>
<text x="78.7" y="79.8">17</text>
<text x="78.7" y="82.3">18</text>
<text x="240" y="79.8">33</text>
<text x="240" y="82.3">36</text>
<text x="267.9" y="79.8">17</text>
<text x="267.9" y="82.3">18</text>
<text x="78.7" y="84.8">19</text>
<text x="78.7" y="87.4">20</text>
<text x="240" y="87.4">10</text>
<text x="240" y="89.9">11</text>
<text x="240" y="84.8">37</text>
<text x="267.9" y="87.4">19</text>
<text x="267.9" y="84.8">20</text>
<text x="68.3" y="95.3" transform="rotate(-90 68.3 95.3)">15</text>
<text x="240" y="92.5">12</text>
<text x="240.6" y="95">8</text>
<text x="240.6" y="100.1">6</text>
<text x="240.6" y="97.5">9</text>
<text x="240.6" y="102.6">7</text>
<text x="255" y="109.9" transform="rotate(-90 255 109.9)">1</text>
<text x="66" y="124.2">1</text>
<text x="66" y="121.7">2</text>
<text x="97.1" y="129.3">3</text>
<text x="109.8" y="131.8">1</text>
<text x="144.1" y="129.3">5</text>
<text x="156.8" y="131.8">7</text>
<text x="29.1" y="136.3">1</text>
<text x="40.6" y="136.3">2</text>
<text x="97.1" y="134.4">2</text>
<text x="144.1" y="134.4">6</text>
<text x="35.3" y="139.8" transform="rotate(-90 35.3 139.8)">3</text>
<text x="205" y="140.7">1</text>
<text x="238.1" y="140.7">3</text>
<text x="238.1" y="143.3">5</text>
<text x="205" y="148.3">2</text>
<text x="238.1" y="148.3">4</text>
<text x="238.1" y="145.8">6</text>
<text x="39.3" y="152.1">1</text>
<text x="39.3" y="154.7">2</text>
<text x="150.4" y="163.6">1</text>
<text x="156.6" y="167.1" transform="rotate(-90 156.6 167.1)">3</text>
<text x="161.9" y="163.6">2</text>
<text x="27.9" y="172.5">1</text>
<text x="129.3" y="171.5" transform="rotate(-90 129.3 171.5)">8</text>
<text x="27.9" y="175">2</text>
<text x="27.9" y="177.5">3</text>
<text x="64.7" y="175">2</text>
<text x="64.7" y="177.5">3</text>
<text x="159.9" y="176.9">1</text>
<text x="159.9" y="179.5">2</text>
<text x="27.9" y="180.1">4</text>
<text x="27.9" y="182.6">5</text>
<text x="27.9" y="185.2">6</text>
<text x="64.7" y="180.1">4</text>
<text x="64.7" y="182.6">5</text>
<text x="64.7" y="185.2">6</text>
<text x="129.3" y="183" transform="rotate(-90 129.3 183)">4</text>
</g>
<g font-size="1.8" fill="#840084">
<text x="52.1" y="28.8">100nF</text>
<text x="90.2" y="27.5">10V</text>
<text x="105.4" y="25">100nF</text>
<text x="105.4" y="27.5">16V</text>
<text x="125.7" y="27.5">100nF</text>
<text x="181.6" y="27.5">100nF</text>
<text x="243.8" y="28.8">6.3V</text>
<text x="262.9" y="26.3">100nF</text>
<text x="262.9" y="28.8">16V</text>
<text x="36.8" y="31.3">10V</text>
<text x="52.1" y="31.3">16V</text>
<text x="82.6" y="30.1">10nF</text>
<text x="82.6" y="32.6">10V</text>
<text x="111.8" y="30.1">10V</text>
<text x="125.7" y="30.1">16V</text>
<text x="168.9" y="30.1">6.3V</text>
<text x="181.6" y="30.1">16V</text>
<text x="240" y="31.3">10k</text>
<text x="274.3" y="32.6">10k</text>
<text x="61.7" y="45.3">100nF</text>
<text x="62.9" y="47.9">16V</text>
<text x="65.9" y="44">+3V3</text>
<text x="71.9" y="45.3">100nF</text>
<text x="73.1" y="47.9">16V</text>
<text x="51.7" y="53.3" transform="rotate(-90 51.7 53.3)">10k</text>
<text x="89.8" y="55.9" transform="rotate(-90 89.8 55.9)">10k</text>
<text x="20.4" y="66.9">10pF</text>
<text x="21" y="69.4">10V</text>
<text x="20.4" y="74.5">10pF</text>
<text x="21" y="77.1">10V</text>
<text x="217.2" y="75.8">4.7k</text>
<text x="226.1" y="75.8">4.7k</text>
<text x="54.2" y="90.2" transform="rotate(-90 54.2 90.2)">10k</text>
<text x="147.5" y="113.9">1.1M</text>
<text x="129.5" y="121.5">1.5M</text>
<text x="120.1" y="129.1">10k</text>
<text x="76.6" y="134.2">6.3V</text>
<text x="74.9" y="146.9">100k</text>
<text x="86.4" y="146.9">100k</text>
<text x="95.3" y="146.9">10k</text>
<text x="129.5" y="146.9">180k</text>
<text x="167.6" y="146.9">10k</text>
<text x="101.6" y="176.1">100k</text>
<text x="146.1" y="177.4">100nF</text>
<text x="146.1" y="179.9">16V</text>
<text x="88.9" y="188.8">100nF</text>
<text x="88.9" y="186.3">16V</text>
<text x="101.6" y="187.6">100k</text>
</g>
<g font-size="1.8" fill="#0f0f0f">
<text x="132.1" y="25.1">ESP32_E</text>
<text x="203.2" y="44.1">IO00</text>
<text x="203.2" y="46.6">RX</text>
<text x="278" y="44.1">EN</text>
<text x="203.2" y="51.7">TX</text>
<text x="34.3" y="59.3">NRST</text>
<text x="94.4" y="59.3">V_SENS</text>
<text x="203.2" y="56.8">NRST</text>
<text x="203.2" y="54.3">BOOT0</text>
<text x="34.3" y="64.4">BOOT0</text>
<text x="93.2" y="61.9">ESP32_E</text>
<text x="99.2" y="64.4">TX</text>
<text x="34.3" y="67">OSC1</text>
<text x="95.4" y="69.5">PULSE</text>
<text x="98.9" y="67">RX</text>
<text x="34.3" y="74.6">OSC2</text>
<text x="97.8" y="82.2">SDA</text>
<text x="97.9" y="79.7">SCL</text>
<text x="203.2" y="79.7">SDA</text>
<text x="203.2" y="82.2">SCL</text>
<text x="95.2" y="87.3">SWCLK</text>
<text x="95.5" y="84.7">SWDIO</text>
<text x="172.9" y="131.7">PULSE</text>
<text x="14.6" y="136.2">BOOT0</text>
<text x="51.3" y="136.2">EN</text>
<text x="72" y="137.2" transform="rotate(-90 72 137.2)">EMITER</text>
<text x="243.8" y="143.2">B+</text>
<text x="243.8" y="145.7">B-</text>
<text x="35.2" y="151.1" transform="rotate(-90 35.2 151.1)">STM32</text>
<text x="139.7" y="163.5">NRST</text>
<text x="166.9" y="163.5">IO00</text>
<text x="42.5" y="174.9">SWCLK</text>
<text x="42.8" y="180">SWDIO</text>
<text x="83" y="174.9">RX</text>
<text x="83.3" y="180">TX</text>
<text x="103.3" y="180">V_SENS</text>
<text x="156.5" y="177.2" transform="rotate(-90 156.5 177.2)">ESP32</text>
<text x="43.9" y="182.5">NRST</text>
<text x="44.7" y="185.1">SWO</text>
<text x="81.2" y="185.1">IO00</text>
<text x="83" y="182.5">EN</text>
</g>
<g font-size="1.8" fill="#0000c2">
<text x="58.4" y="129.3">TEPT4400</text>
<text x="62.9" y="130.4">J3</text>
<text x="143.5" y="140.7">MCP6142-I/SN</text>
</g>
<g font-size="1.4" fill="#a90000">
<text x="255" y="140.9" transform="rotate(-90 255 140.9)">2+</text>
<text x="262.6" y="140.9" transform="rotate(-90 262.6 140.9)">1+</text>
<text x="255" y="151.1" transform="rotate(-90 255 151.1)">2-</text>
<text x="262.6" y="151.1" transform="rotate(-90 262.6 151.1)">1-</text>
</g>
<g font-size=".9" fill="#a90000">
<text x="105.3" y="140.7">1</text>
<text x="107.7" y="139.4" transform="rotate(-90 107.7 139.4)">2</text>
<text x="109.7" y="140.7">3</text>
</g>
</svg>
